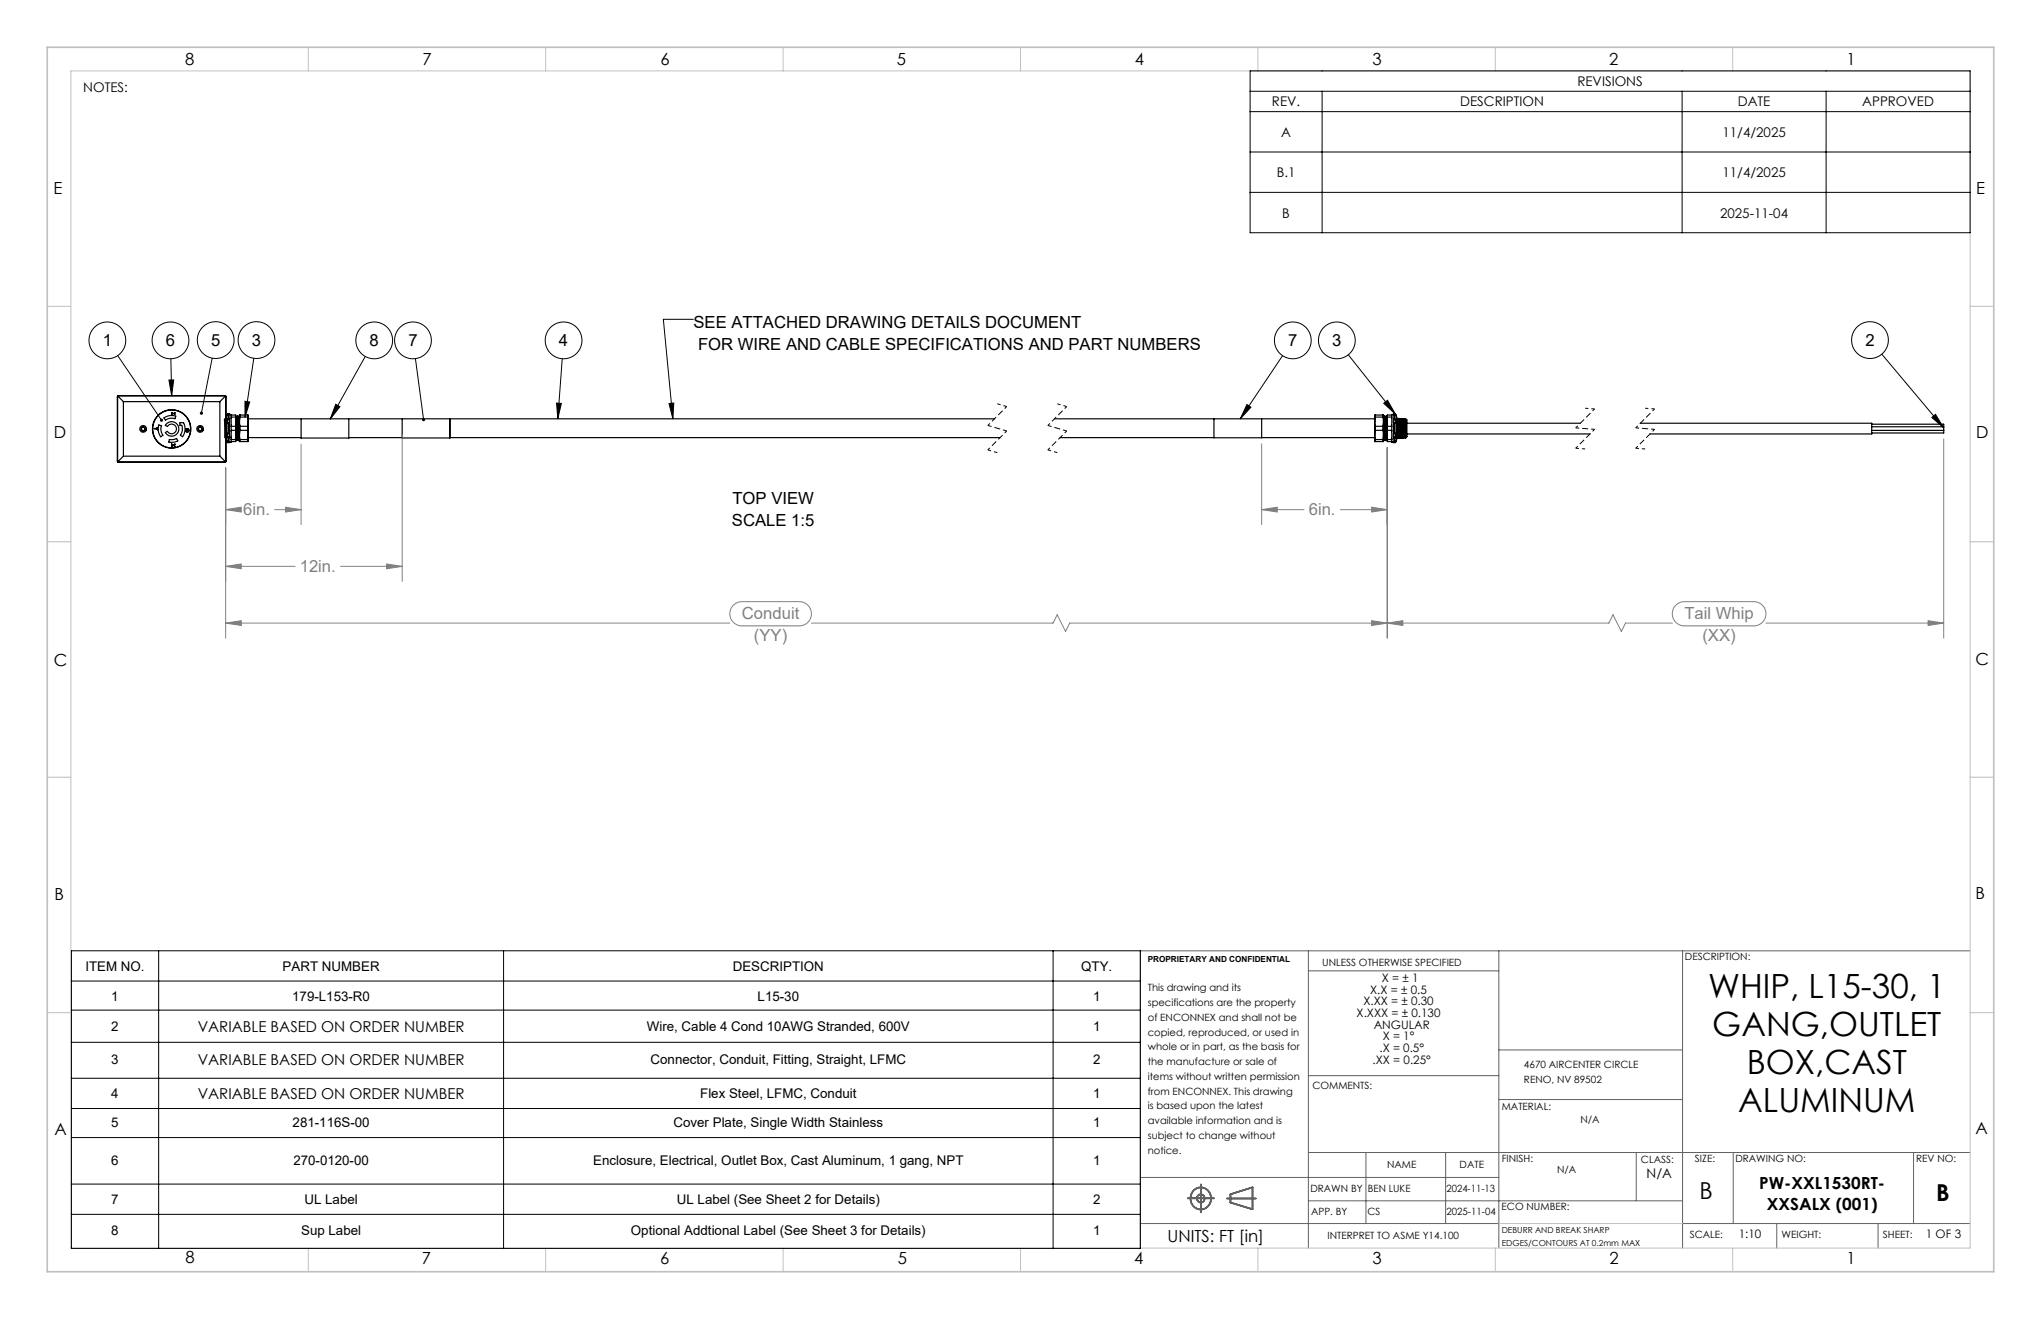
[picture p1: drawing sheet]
<svg xmlns="http://www.w3.org/2000/svg" width="432mm" height="279mm" viewBox="0 0 432 279" stroke-linecap="round" stroke-linejoin="round" font-family="sans-serif">
<g fill="none" stroke="#606060" stroke-width=".35">
<path d="M251.4 253.5h5.5M252.7 251.8a2.28 2.28 0 0 1 3.4 .5 2.28 2.28 0 0 1-1 3.3 2.29 2.29 0 0 1-2.8-.9 2.29 2.29 0 0 1 .4-2.9zM254.2 250.5v5.9M259.7 253.5h6.1M260.4 252.6l4.7-1.4v4.6l-4.7-1.4z"/>
<circle cx="254.1" cy="253.5" r=".84"/>
</g>
<g fill="none" stroke="#606060" stroke-width=".21">
<path d="M276.9 201.1v62.9M276.9 205.4h40.3M317.2 201.1v62.9M356.1 201.1v62.9M417 201.1h-175.6v62.9M276.9 227.5h40.3M317.2 222.1h38.9M317.2 232.6h38.9M241.4 258.8h75.8M241.4 249.1h75.8M276.9 243.8h140.1M276.9 254h79.2"/>
<path d="M289.1 243.8v15M306 243.8v15M346.3 243.8v10.2M356.1 258.8h60.9M366.9 243.8v15M376.1 258.8v5.2M397.5 258.8v5.2M405 243.8v15"/>
</g>
<g fill="none" stroke="#c0c0c0" stroke-width=".21">
<path d="M15 15h402v249h-402zM65.3 10v5M115.5 10v5M165.7 10v5M216 10v5M266.3 10v5M316.5 10v5M366.8 10v5M10 64.8h5M417 64.8h5M10 114.6h5M417 114.6h5"/>
<path d="M10 164.4h5M417 164.4h5M10 214.2h5M417 214.2h5M317.2 258.8h38.9M65.3 264v5M115.5 264v5M165.7 264v5M216 264v5M266.3 264v5M316.5 264v5M366.8 264v5"/>
</g>
<path d="M10 10h412v259h-412z" fill="none" stroke="#c0c0c0" stroke-width=".35"/>
<g fill="none" stroke="#000" stroke-width=".25">
<path d="M24.9 83.7l1.2 1.3M24.9 83.7h22.9M24.9 83.7v14M24.9 97.7h22.9M25 83.7h22.7M26.1 96.5l-1.2 1.2M26.1 85h20.4M26.1 85v11.5M26.1 96.5h20.4M32.7 90.6l.7-.2-.3 .3 .3 .2zM33.6 89.9l.6 .2a2.28 2.28 0 0 0 .3 2l-.5 .3a2.84 2.84 0 0 1-.4-2.5zM34.7 88.4a2.84 2.84 0 0 1 2.5-.4l-.2 .6a2.28 2.28 0 0 0-2 .3z"/>
<path d="M35.2 89.7a1.54 1.54 0 0 1 2.3 0 1.54 1.54 0 0 1-.3 2.3 1.54 1.54 0 0 1-2.2-.5l.4-.3a1.02 1.02 0 0 0 1.6 .3 1.02 1.02 0 0 0 0-1.6 1.02 1.02 0 0 0-1.6 .3l-.4-.2zM35.8 93h.8l.8-.2 .2 .5a2.84 2.84 0 0 1-1.9 .2zM36.3 87.2l.7 .3v-.2v.3l-.6-.2-.1 .2zM36.3 93.9l.4 .2 .3-.2-.3 .3 .3 .2-.3-.2-.4 .2 .3-.2zM38.1 89.4h.7a2.84 2.84 0 0 1-.2 3l-.4-.4a2.28 2.28 0 0 0 .3-2h-.4zM39.4 90.7a.35 .35 0 0 1 .5 .1 .35 .35 0 0 1-.1 .5 .31 .31 0 0 0 .1-.5 .31 .31 0 0 0-.5 .1 .31 .31 0 0 0 .2 .4v-.2v.3l-.3-.2zM46.5 96.5l1.3 1.2M46.5 85v11.5M47.8 83.7l-1.3 1.3M47.8 83.8v13.7l-.3 .3-22.5-.1-.2-.2 .1-13.7M47.8 83.7v14M47.8 88.7l.1 .5"/>
<path d="M47.8 92.4h.1M47.8 88.5h.1M47.8 92.4l.2 .3M47.8 88.5l-.3 .1 .2 4.1 .1-4.2 .1 .1M48 89.5v2.2M48 91.7l.2 .1M48 93.3l.2 .3M48 87.9v1l.2-.1M48 89.5h.4M48 91.7h.4M48 93.3h.4M48 87.9h.4"/>
<path d="M48.2 87.6a4.1 4.1 0 0 0-.3 2.6 7.2 7.2 0 0 0 .1 3.2l.2 .2M48.2 87.6h.4M48.2 88.8h.4v.6M48.2 88.8v.6M48.2 89.4l-.2 .1M48.2 91.8v.6M48.2 92.4l-.2-.1v1M48.2 93.6h.1M48.2 87.6h.1M48.2 87.6l-.2 .3M48.2 93.6h.4M48.2 89.4h.4"/>
<path d="M48.2 91.8h.4M48.2 88.5l.2 .2M48.3 88.7h.1M48.4 87.9v.8M48.4 93.3l.2 .3M48.4 92.4v.9M48.4 91.7l.2 .1M48.4 89.5v2.2M48.4 92.7h.1M48.4 92.4v.3M48.4 89.5l.1 2.2-.1-2.2 .1 .8M48.5 92.6l-.1 .1"/>
<path d="M48.5 92.4v1.1M48.5 87.7v1.1M48.5 87.7l.4 .1M48.5 88.5l-.1 .2M48.6 87.6l-.2 .3M48.6 93.6h.1M48.6 91.8v.6h-.4M48.6 89.4l-.2 .1M48.9 92.5h.1M48.9 88.5h.1M48.9 90.2v.8M48.9 87.8v.4"/>
<path d="M48.9 87.8h1v.4M48.9 93v.4M48.9 93.4l-.4 .1M48.9 91v2M48.9 88.2v2M48.9 90.2h1M48.9 91h1M48.9 88.2h1M48.9 93h1M49.9 93l.1 .2M49.9 90.2v.8M49.9 90.6l.1 2.6"/>
<path d="M49.9 88.8l.1 4.4M49.9 93v.4h-1M49.9 88.2v2M49.9 91v2M50 93.2h.1M50 88.3l.2 4.6M50.2 88l-.2 .3-.1-.2M50.2 88l.2 5.2M50.2 88h.1M50.2 92.9l-.2 .3M50.2 92.9l.2 .3M50.2 88l.3 5.2"/>
<path d="M50.3 88l.1 .3M50.4 93.2h.1M50.4 88.3h.1M50.5 88.3l.1 4.6zM50.6 88l-.2 .3M50.6 88l.1 1.3M50.6 88h.1M50.6 92.9h.1M50.6 92.9l-.1 .3M50.7 92.9v.1M50.7 88h.1M50.7 89.2l.1 1"/>
<path d="M50.7 89.2v2.8M50.7 92l.1 1M50.7 92v1.4h.1M50.8 90.2v.8M50.8 87.8h-.1v1.4M50.8 87.8v.4M50.8 93v.4M50.8 90.2h1.6M50.8 91h1.6M50.8 88.2h1.6M50.8 93h1.6M50.8 87.8h1.6"/>
<path d="M50.8 93.4h1.6M50.8 91l-.1 1M50.8 88.2l-.1 1M52.4 91l.1 1M52.4 90.2v.8M52.4 88.2l.1 1M52.4 87.8v.4M52.4 87.8h.1v1.4M52.4 93v.4M52.5 89.2v2.8M52.5 92v1.4h-.1M52.5 92.6h11.2"/>
<path d="M52.5 88.6h158M52.5 89.2l-.1 1M52.5 92l-.1 1M63.7 88.7v4h10.1v-4M73.8 92.6h11.3M85.1 88.7v3.9h10.1M95.2 88.7v3.9M95.2 88.6v4M95.2 92.6h116.5M223.2 88.6h67.8M224.4 92.6h32.5M256.9 88.6v4h10.1v-4"/>
<path d="M267 92.6h24M291 89.2l.1 1M291 89.2v2.8M291 92l.1 1M291 92v1.4h.1M291.1 90.2v.8M291.1 87.8h-.1v1.4M291.1 87.8v.4M291.1 93v.4M291.1 91l-.1 1M291.1 90.2h1.6M291.1 91h1.6"/>
<path d="M291.1 88.2l-.1 1M291.1 88.2h1.6M291.1 93h1.6M291.1 87.8h1.6M291.1 93.4h1.6M292.7 91l.1 1M292.7 90.2v.8M292.7 88.2l.1 1M292.7 87.8v.4M292.7 87.8h.1v1.4M292.7 93v.4M292.8 89.2v2.8"/>
<path d="M292.8 91.8l.1 1.4M292.8 92v1.4h-.1M292.8 88.2l.1 .1M292.8 93.2h.1M292.8 89.2l-.1 1M292.8 92l-.1 1M292.9 93.2h-.1M292.9 88.3h.1M292.9 88.3l.2 4.6M292.9 88.3l.2-.3 .2 .3M293.1 88l.2 5.2M293.1 92.9l.2 .3"/>
<path d="M293.1 92.9l-.2 .3M293.3 93.2h.1M293.3 88.3l.2 4.6M293.5 88l.1 4.4M293.5 92.9l.1 .2M293.5 92.9l-.2 .3M293.5 88l.1 2.6M293.6 90.2v.8M293.6 93v.4h1M293.6 90.2h1M293.6 91h1M293.6 88.2h1"/>
<path d="M293.6 88.2v2M293.6 91v2M293.6 93h1M293.6 88.2l-.1-.2-.2 .3M294.6 90.2v.8M294.6 87.8v.4M294.6 87.8h-1v.4M294.6 93v.4M294.6 88.2v2M294.6 91v2M294.6 93.4l.4 .1M294.6 92.7h.1"/>
<path d="M294.9 93.6h.1M294.9 87.6l.3 .3M294.9 89.4l.3 .1M294.9 91.8v.6h.4M294.9 93.6h.4M294.9 89.4h.4M294.9 91.8h.4M294.9 87.6h.4M295 87.7l-.4 .1M295 90.9l.1 .8-.1-2.2 .1 2.2M295 87.7v1.1M295 92.4v1.1"/>
<path d="M295.1 88.5l.1 .3M295.2 88.5l-.2 .1M295.2 92.4v.9M295.2 93.3l-.3 .3M295.2 87.9v.9M295.2 89.5v2.2M295.2 91.7l-.3 .1M295.2 89.5h.3M295.2 91.7h.3M295.2 93.3h.3M295.2 87.9h.3M295.2 92.5l.1 .2"/>
<path d="M295.2 92.5l-.2 .2M295.3 87.6a4.1 4.1 0 0 1 .4 2.6 7.2 7.2 0 0 1-.2 3.2l-.2 .2M295.3 87.6h-.4M295.3 88.8h-.4v.6M295.3 91.8v.6M295.3 89.4l.2 .1M295.3 88.8v.6M295.3 87.6l.2 .3M295.3 87.6h.1M295.3 93.6h.1M295.3 92.4l.2-.1v1M295.5 91.7l-.2 .1"/>
<path d="M295.5 89.5v2.2M295.5 87.9v1l-.2-.1M295.5 93.3l-.2 .3M295.5 88.5l.2 .3M295.7 92.7h.1M295.7 92v.7M295.7 92.6v.1M295.7 88.7h.1M295.7 88.8l.1 3.6M295.7 88.8l.2 3.6M295.8 88.5l-.1 .3M295.8 92.4h.1"/>
<path d="M295.9 92.4l-.2 .3M295.9 88.5l.1 4.2M295.9 88.5l.2 4.2 .1-.3M295.9 88.5l.1 .3 .2-.3M295.9 92.4l.1 .3M296 88.8l.2 3.6M296.1 92.7h-.1M296.1 88.8l.2 3.6M296.2 92.4h.1M296.2 88.5l.2 4.1M296.2 88.5h.1M296.3 92.4l.1 .3"/>
<path d="M296.4 88.8h.1M296.4 88.8l.2 3.6M296.4 88.8l-.1-.3 .1 4.2M296.6 92.4l-.2 .3M296.6 88.5l.2 4.2M296.6 88.5h.1M296.6 88.5l-.2 .3M296.6 88.5l.2 4.1M296.6 92.4l.2 .3M296.6 88.5l.2 .3M296.8 88.8h.1M296.8 88.8l.1 3.6"/>
<path d="M296.8 92.7h.1M296.8 88.8l.2 3.6M296.9 88.6l-.1 .2M296.9 92.4h.1M296.9 92.4l-.1 .2M296.9 88.6l.2 4M296.9 88.5h.1M297 88.6l.1 4.1M297 92.4l.1 .2M297 88.6l.1 .2M297.1 88.8h.1M297.1 88.8l.2 3.6"/>
<path d="M297.2 88.8l.1 3.6M297.3 92.4h.1M297.3 92.4l-.2 .3M297.3 88.6l.2 4M297.3 88.5h.1M297.3 88.5l-.1 .3M297.3 92.4l.2 .2M297.5 88.8h.1M297.5 88.8l.2 3.6M297.5 88.8l-.2-.2 .2 4M297.5 92.6h.1M297.5 88.8l.1-.1 .1 3.7"/>
<path d="M297.6 88.7l.2 .1-.1 3.6M297.7 92.4h.1M297.7 92.4l-.2 .2M297.8 89.5h36.7M297.8 91.8h38.7M347.2 89.5h49v2.3h-47M396.2 89.7h15.2v.6M396.2 91h15.2M396.2 90.3h15.2M411.4 90.3v.7M411.4 91v.6h-15.2"/>
<circle cx="30.3" cy="90.7" r=".36"/>
<circle cx="30.3" cy="90.7" r=".43"/>
<circle cx="30.3" cy="90.7" r=".71"/>
<circle cx="36.3" cy="90.7" r="4"/>
<circle cx="36.3" cy="90.7" r="4.1"/>
<circle cx="42.4" cy="90.7" r=".36"/>
<circle cx="42.4" cy="90.7" r=".71"/>
<circle cx="42.4" cy="90.7" r=".43"/>
</g>
<g fill="none" stroke="#000" stroke-width=".21">
<path d="M264.6 15h152.4v34.2h-152.4zM264.6 19.3h152.4M279.8 19.3v29.9M356 19.3v29.9M386.5 19.3v29.9M264.6 23.6h152.4M264.6 32.2h152.4M264.6 40.7h152.4M24.9 75.2l9.3 13.7M36.2 75.9l.1 7.8M44.9 75.8l-2.3 11.6M53.7 75.8l-1.8 12.4"/>
<path d="M77.3 75.4l-7.4 13.3M87.9 75.9l1.8 12.9M119 75.9l-.9 12.7M146.8 67.5h-6.4l2 21.1M271.5 75.2l-9 13.4M285.4 75l9.9 12.6M398.3 74.9l13.1 15.6M35.8 80.4h1l-.5 3.3zM51.8 84.9l1.1 .1-1 3.2zM71.1 85.5l.8 .5-2 2.7zM117.8 85.3h1l-.7 3.3zM141.6 85.3h1l-.2 3.3z"/>
<path d="M263.9 85.6l.9 .5-2.3 2.5zM292.9 85.3l.8-.6 1.6 2.9zM408.9 88.3l.8-.6 1.7 2.8zM15.1 201.1h226.3v63h-226.3zM15.1 207.5h226.3M15.1 213.7h226.3M33.6 201.1v63M106.6 201.1v63M222.9 201.1v63M15.1 220.5h226.3M15.1 228.1h226.3M15.1 234.5h226.3"/>
<path d="M15.1 240.6h226.3M15.1 250.5h226.3M15.1 256.9h226.3"/>
<circle cx="22.7" cy="72" r="3.9"/>
<circle cx="36.1" cy="72" r="3.9"/>
<circle cx="45.7" cy="71.9" r="3.9"/>
<circle cx="54.3" cy="71.9" r="3.9"/>
<circle cx="79.2" cy="72" r="3.9"/>
<circle cx="87.4" cy="72" r="3.9"/>
<circle cx="119.3" cy="72" r="3.9"/>
<circle cx="273.6" cy="72" r="3.9"/>
<circle cx="283" cy="72" r="3.9"/>
<circle cx="395.8" cy="71.9" r="3.9"/>
</g>
<g fill="none" stroke="#808080" stroke-width=".21">
<path d="M47.8 99v36M63.7 93.9v17.1M85.1 91.9v31.1M267 93.9v17.1M293.6 94.7v40.3M411.4 92.9v42.1M47.8 107.8l3.3-.5v1zM47.8 119.8l3.3-.5v1zM47.8 107.8h2.7M47.8 119.8h14.7M58.1 107.8h5.6M60.4 107.3l3.3 .5-3.3 .5z"/>
<path d="M72.1 119.8h13M81.8 119.3l3.3 .5-3.3 .5zM267 107.8l3.3-.5v1zM267 107.8h9M283.7 107.8h9.9M290.3 107.3l3.3 .5-3.3 .5zM47.8 131.8l3.3-.5v1zM47.8 131.8h106.7M155.2 128.1a2.56 2.56 0 0 1 1.8-.8h12.2a2.56 2.56 0 0 1 2.5 2.5 2.56 2.56 0 0 1-2.5 2.6h-12.2a2.56 2.56 0 0 1-2.3-1.6 2.56 2.56 0 0 1 .5-2.7zM171.7 131.8h51.2l.9-1.8 1.7 3.6 .9-1.8h114.1l.9-1.8 1.8 3.6 .9-1.8h9.9M290.3 131.3l3.3 .5-3.3 .5zM293.6 131.8l3.3-.5v1z"/>
<path d="M354.7 128.1a2.56 2.56 0 0 1 1.8-.8h14.7a2.56 2.56 0 0 1 2.6 2.5 2.56 2.56 0 0 1-2.6 2.6h-14.7a2.56 2.56 0 0 1-2.3-1.6 2.56 2.56 0 0 1 .5-2.7zM373.8 131.8h37.6M408.1 131.3l3.3 .5-3.3 .5z"/>
</g>
<path d="M333.5 94.8l2 .2M335.5 86.3l2 .2M346.2 94.8l2 .2M348.2 86.3l2 .2" fill="none" stroke="#000" stroke-width=".21" stroke-dasharray="1.3 .6" stroke-dashoffset=".6" stroke-linecap="butt"/>
<path d="M213.1 86l-4 4M213.1 91.2l-4 4M225.8 86l-4 4M225.8 91.2l-4 4M337.5 86.5l-4 4M337.5 90.8l-4 4M350.2 86.5l-4 4M350.2 90.8l-4 4" fill="none" stroke="#000" stroke-width=".21" stroke-dasharray="1.3 .6" stroke-dashoffset=".7" stroke-linecap="butt"/>
<path d="M209.1 90l4 1.2M209.1 95.2l2 .5M211.1 85.4l2 .6M221.8 90l4 1.2M221.8 95.2l2 .5M223.8 85.4l2 .6M333.5 90.5l4 .3M346.2 90.5l4 .3" fill="none" stroke="#000" stroke-width=".21" stroke-dasharray="1.3 .6" stroke-dashoffset=".5" stroke-linecap="butt"/>
<path d="M34 88.6l-.1 .5 .5 .1-.2-.3 .2 .3 .1-.5-.2-.1zM35.8 80.4h1l-.5 3.3zM42.4 87.1l-.1 .3 .3 .3v-.3v.3a.34 .34 0 0 0 .4-.4 .34 .34 0 0 0-.6-.2zM117.8 85.3h1l-.7 3.3zM292.9 85.3l.8-.6 1.6 2.9zM408.9 88.3l.8-.6 1.7 2.8zM263.9 85.6l.9 .5-2.3 2.5zM71.1 85.5l.8 .5-2 2.7zM89.4 88.5v.5l.3 .1v-.3v.3l.2-.1v-.4l-.2-.2zM51.8 84.9l1.1 .1-1 3.2zM141.6 85.3h1l-.2 3.3z" fill="#000"/>
<path d="M47.8 107.8l3.3-.5v1zM60.4 107.3l3.3 .5-3.3 .5zM47.8 119.8l3.3-.5v1zM81.8 119.3l3.3 .5-3.3 .5zM47.8 131.8l3.3-.5v1zM290.3 131.3l3.3 .5-3.3 .5zM293.6 131.8l3.3-.5v1zM408.1 131.3l3.3 .5-3.3 .5zM267 107.8l3.3-.5v1zM290.3 107.3l3.3 .5-3.3 .5z" fill="#808080"/>
<g font-size="7.1">
<text x="361.5" y="211">WHIP, L15-30, 1</text>
<text x="362.4" y="219.1">GANG,OUTLET</text>
<text x="369.7" y="227.1">BOX,CAST</text>
<text x="367.9" y="235.2">ALUMINUM</text>
</g>
<g font-size="4.9">
<text x="359.8" y="253.6">B</text>
<text x="409.8" y="254">B</text>
</g>
<g font-size="3.5">
<text x="39.2" y="13.8">8</text>
<text x="89.4" y="13.8">7</text>
<text x="139.8" y="13.8">6</text>
<text x="189.8" y="13.8">5</text>
<text x="240.2" y="13.8">4</text>
<text x="290.5" y="13.8">3</text>
<text x="340.6" y="13.8">2</text>
<text x="390.8" y="13.8">1</text>
<text x="11.3" y="41.1">E</text>
<text x="418.3" y="41">E</text>
<text x="146.8" y="69.5">SEE ATTACHED DRAWING DETAILS DOCUMENT</text>
<text x="21.7" y="73.2">1</text>
<text x="35.1" y="73.2">6</text>
<text x="44.7" y="73.1">5</text>
<text x="53.3" y="73.1">3</text>
<text x="78.2" y="73.2">8</text>
<text x="86.4" y="73.2">7</text>
<text x="118.3" y="73.2">4</text>
<text x="147.8" y="74">FOR WIRE AND CABLE SPECIFICATIONS AND PART NUMBERS</text>
<text x="272.7" y="73.2">7</text>
<text x="282" y="73.2">3</text>
<text x="394.8" y="73.1">2</text>
<text x="11.4" y="92.7">D</text>
<text x="418.3" y="92.7">D</text>
<text x="155" y="106.7">TOP VIEW</text>
<text x="154.9" y="111.2">SCALE 1:5</text>
<text x="11.4" y="140.9">C</text>
<text x="418.1" y="140.8">C</text>
<text x="11.5" y="190.4">B</text>
<text x="418.1" y="190.2">B</text>
<text x="418.1" y="239.8">A</text>
<text x="11.5" y="240.1">A</text>
<text x="372.4" y="251.5">PW-XXL1530RT-</text>
<text x="374" y="256">XXSALX (001)</text>
<text x="247.1" y="262.8">UNITS: FT [in]</text>
<text x="39.2" y="267.2">8</text>
<text x="89.3" y="267.4">7</text>
<text x="139.8" y="267.4">6</text>
<text x="190" y="267.4">5</text>
<text x="240" y="267.4">4</text>
<text x="290.5" y="267.4">3</text>
<text x="340.7" y="267.4">2</text>
<text x="390.8" y="267.5">1</text>
</g>
<g font-size="3.5" fill="#808080">
<text x="51.5" y="109">6in.</text>
<text x="277" y="109">6in.</text>
<text x="63.4" y="121">12in.</text>
<text x="157" y="131">Conduit</text>
<text x="356.5" y="131">Tail Whip</text>
<text x="159.6" y="135.5">(YY)</text>
<text x="360.3" y="135.5">(XX)</text>
</g>
<g font-size="3.2">
<text x="41.8" y="218.2">VARIABLE BASED ON ORDER NUMBER</text>
<text x="41.8" y="225.2">VARIABLE BASED ON ORDER NUMBER</text>
<text x="41.8" y="232.4">VARIABLE BASED ON ORDER NUMBER</text>
</g>
<g font-size="2.8">
<text x="17.6" y="19.4">NOTES:</text>
<text x="269.2" y="22.5">REV.</text>
<text x="309.1" y="22.5">DESCRIPTION</text>
<text x="333.9" y="18.2">REVISIONS</text>
<text x="367.8" y="22.5">DATE</text>
<text x="394.2" y="22.5">APPROVED</text>
<text x="271.2" y="28.9">A</text>
<text x="364.6" y="28.9">11/4/2025</text>
<text x="270.2" y="37.5">B.1</text>
<text x="364.6" y="37.5">11/4/2025</text>
<text x="271.4" y="46">B</text>
<text x="364.1" y="46">2025-11-04</text>
<text x="18.1" y="205.4">ITEM NO.</text>
<text x="59.8" y="205.4">PART NUMBER</text>
<text x="155.1" y="205.4">DESCRIPTION</text>
<text x="228.8" y="205.4">QTY.</text>
<text x="23.6" y="211.6">1</text>
<text x="61.9" y="211.6">179-L153-R0</text>
<text x="160.4" y="211.6">L15-30</text>
<text x="231.3" y="211.6">1</text>
<text x="23.6" y="218.1">2</text>
<text x="136.9" y="218.1">Wire, Cable 4 Cond 10AWG Stranded, 600V</text>
<text x="231.3" y="218.1">1</text>
<text x="23.6" y="225.1">3</text>
<text x="137.7" y="225.1">Connector, Conduit, Fitting, Straight, LFMC</text>
<text x="231.3" y="225.1">2</text>
<text x="23.6" y="232.3">4</text>
<text x="148.2" y="232.3">Flex Steel, LFMC, Conduit</text>
<text x="231.3" y="232.3">1</text>
<text x="23.6" y="238.3">5</text>
<text x="61.9" y="238.3">281-116S-00</text>
<text x="142.6" y="238.3">Cover Plate, Single Width Stainless</text>
<text x="231.3" y="238.3">1</text>
<text x="23.6" y="246.3">6</text>
<text x="62.1" y="246.3">270-0120-00</text>
<text x="125.5" y="246.3">Enclosure, Electrical, Outlet Box, Cast Aluminum, 1 gang, NPT</text>
<text x="231.3" y="246.3">1</text>
<text x="348.5" y="249.1">N/A</text>
<text x="23.6" y="254.7">7</text>
<text x="64.4" y="254.7">UL Label</text>
<text x="143.3" y="254.7">UL Label (See Sheet 2 for Details)</text>
<text x="231.3" y="254.7">2</text>
<text x="23.6" y="261.2">8</text>
<text x="63.7" y="261.2">Sup Label</text>
<text x="133.5" y="261.2">Optional Addtional Label (See Sheet 3 for Details)</text>
<text x="231.3" y="261.2">1</text>
</g>
<g font-size="2.5">
<text x="292.5" y="207.7">X = ± 1</text>
<text x="287.1" y="215.1">X.XXX = ± 0.130</text>
<text x="288.6" y="212.6">X.XX = ± 0.30</text>
<text x="290" y="210.2">X.X = ± 0.5</text>
<text x="290.8" y="217.6">ANGULAR</text>
<text x="292.7" y="220.1">X = 1°</text>
<text x="290.5" y="225">.XX = 0.25°</text>
<text x="292" y="222.5">.X = 0.5°</text>
<text x="368" y="261.9">1:10</text>
<text x="407.6" y="261.9">1 OF 3</text>
</g>
<g font-size="2.1">
<text x="356.6" y="203.1">DESCRIPTION:</text>
<text x="242.9" y="209.7">This drawing and its</text>
<text x="279.9" y="204.3">UNLESS OTHERWISE SPECIFIED</text>
<text x="242.9" y="212.8">specifications are the property</text>
<text x="242.9" y="215.9">of ENCONNEX and shall not be</text>
<text x="242.9" y="219.1">copied, reproduced, or used in</text>
<text x="242.9" y="222.2">whole or in part, as the basis for</text>
<text x="242.9" y="225.3">the manufacture or sale of</text>
<text x="322.6" y="226">4670 AIRCENTER CIRCLE</text>
<text x="242.9" y="228.4">items without written permission</text>
<text x="242.9" y="231.5">from ENCONNEX. This drawing</text>
<text x="277.8" y="230.4">COMMENTS:</text>
<text x="322.6" y="229.1">RENO, NV 89502</text>
<text x="242.9" y="234.6">is based upon the latest</text>
<text x="242.9" y="237.8">available information and is</text>
<text x="317.9" y="234.8">MATERIAL:</text>
<text x="334.5" y="237.5">N/A</text>
<text x="242.9" y="240.9">subject to change without</text>
<text x="242.9" y="244">notice.</text>
<text x="317.9" y="245.8">FINISH:</text>
<text x="358.8" y="245.8">SIZE:</text>
<text x="367.3" y="245.8">DRAWING NO:</text>
<text x="405.6" y="245.8">REV NO:</text>
<text x="293.6" y="247.1">NAME</text>
<text x="308.9" y="247.1">DATE</text>
<text x="329.6" y="248.2">N/A</text>
<text x="347.3" y="246.1">CLASS:</text>
<text x="277.3" y="252.2">DRAWN BY</text>
<text x="277.5" y="257.1">APP. BY</text>
<text x="289.4" y="257.1">CS</text>
<text x="289.5" y="252.2">BEN LUKE</text>
<text x="306.2" y="252.2">2024-11-13</text>
<text x="306.2" y="257.1">2025-11-04</text>
<text x="317.8" y="256">ECO NUMBER:</text>
<text x="281" y="262.1">INTERPRET TO ASME Y14.100</text>
<text x="357.6" y="261.9">SCALE:</text>
<text x="377.1" y="261.9">WEIGHT:</text>
<text x="398.5" y="261.9">SHEET:</text>
</g>
<g font-size="1.8">
<text x="242.9" y="203.6">PROPRIETARY AND CONFIDENTIAL</text>
<text x="317.9" y="260.8">DEBURR AND BREAK SHARP</text>
<text x="317.9" y="263.6">EDGES/CONTOURS AT 0.2mm MAX</text>
</g>
</svg>
